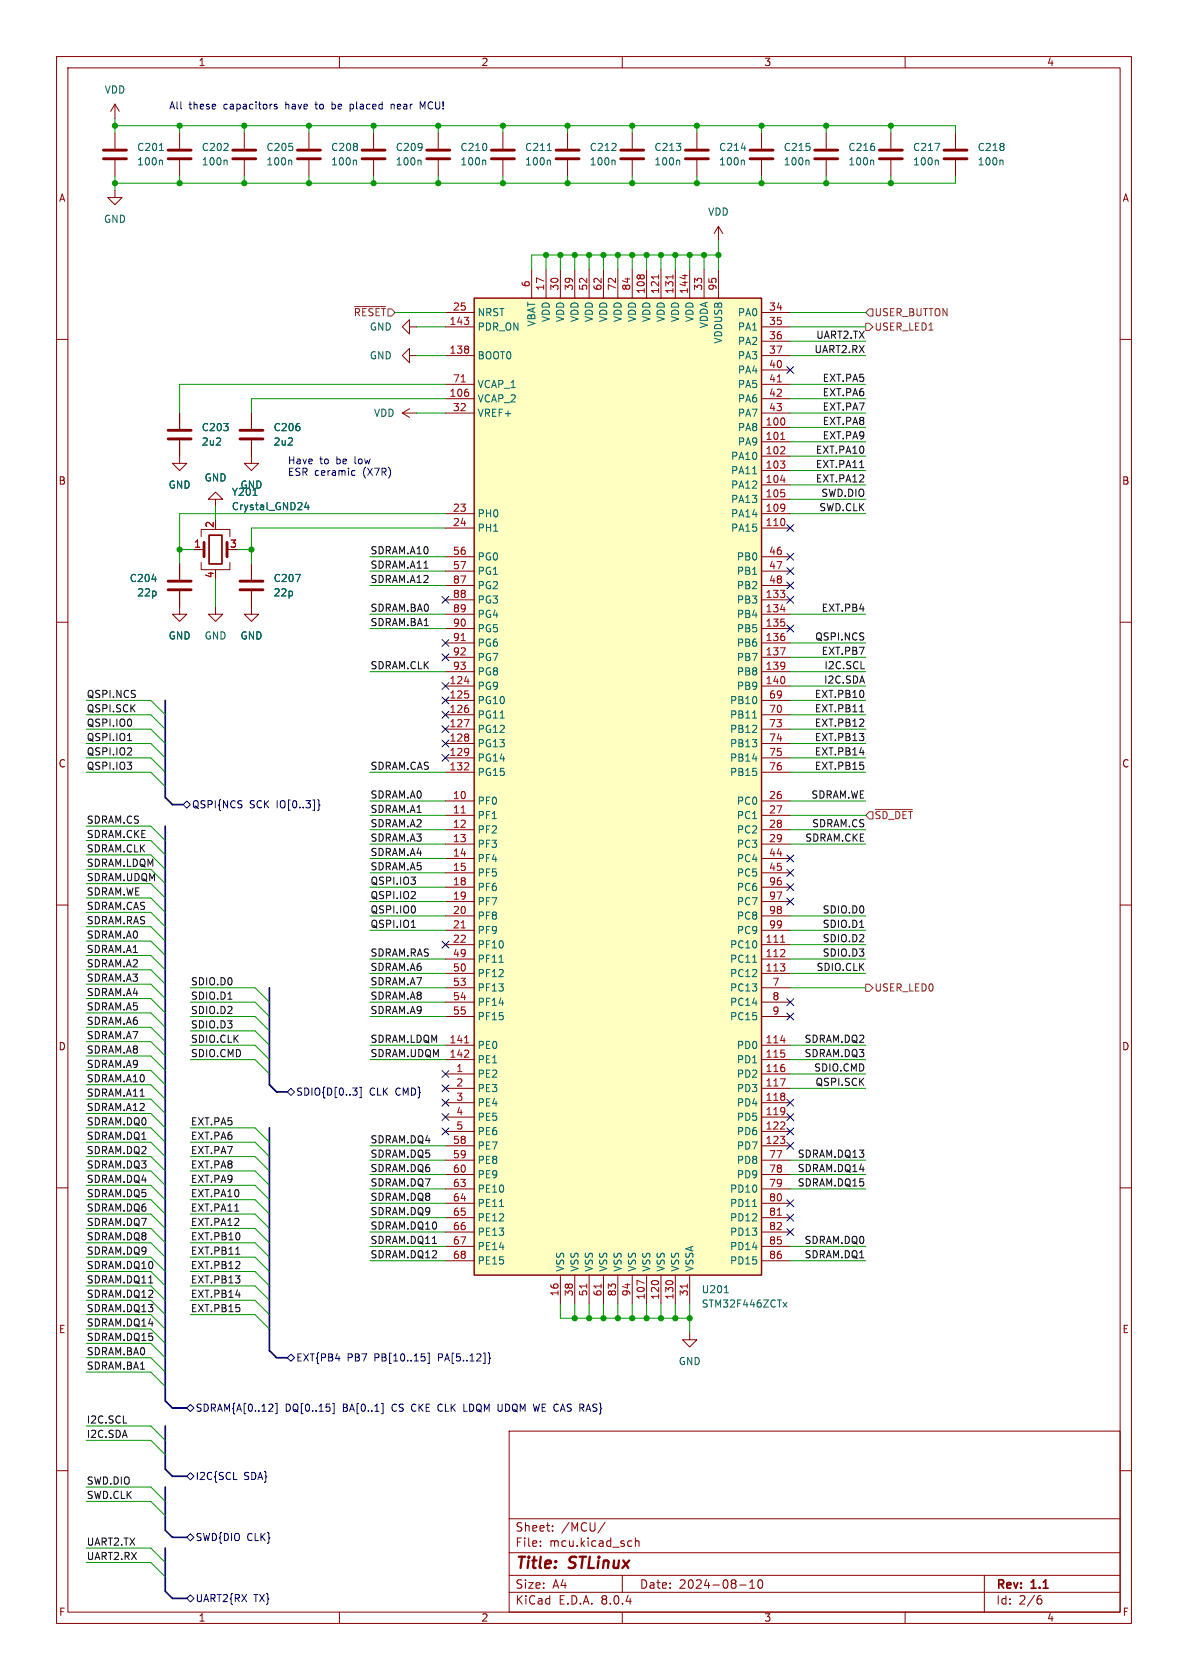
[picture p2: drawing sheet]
<svg xmlns="http://www.w3.org/2000/svg" width="210mm" height="297mm" viewBox="0 0 210 297" stroke-linecap="round" stroke-linejoin="round" font-family="sans-serif">
<g fill="none" stroke="#840000" stroke-width=".18">
<path d="M10 10h190v277h-190zM12 12h186v273h-186zM60 10v2M110 10v2M160 10v2M77.5 23.5v2.8M77.5 28.3v2.8M111.8 23.5v2.8M111.8 28.3v2.8M123.2 23.5v2.8M123.2 28.3v2.8M134.6 23.5v2.8"/>
<path d="M134.6 28.3v2.8M146 23.5v2.8M146 28.3v2.8M157.5 23.5v2.8M157.5 28.3v2.8M168.9 23.5v2.8M168.9 28.3v2.8M10 60h2M127 40l-.8 1.3M127 40v2.5M127 40l.8 1.3M198 60h2"/>
<path d="M31.7 77.9v4h1.3l-1.3 1.3-1.2-1.3h1.2M31.7 73v2.8M44.4 77.9v4h1.3l-1.3 1.3-1.2-1.3h1.2M44.4 73v2.8M71.1 73l1.3 .8M71.1 73h2.6M72.4 72.3l-1.3 .7M34.3 97.2h1.8M35.6 99.4v1.3h5v-1.3M35.6 94.9v-1.3h5v1.3M38.1 88.3h1.3l-1.3-1.3-1.3 1.3h1.3v1.2M44.4 99.7v2.8"/>
<path d="M10 110h2M38.1 100.7v.3M44.4 104.5v2.8M198 110h2M10 160h2M198 160h2M10 210h2M198 210h2M121.9 235.6v1.3h1.3l-1.3 1.2-1.3-1.2h1.3M10 260h2M90 253h108v32h-108zM198 260h2"/>
<path d="M90 278.5h108M90 274.5h108M90 268.5h108M95.5 273.2v.2M95.5 272.5v.1M97.7 270.5v.2M97.7 269.8v.1M107 269.1l-1.3 1.9M110 278.5v3M111.3 272.4l.4 .1M111.7 273.3l-.4 .1M112.3 272.5l.2-.1 .4 .1 .1 .9"/>
<path d="M112.3 271.9v1.5M132.5 279.7l.5-.4v1.5M134.2 279.4l.1-.1a.81 .81 0 0 1 .6 .6 .81 .81 0 0 1-.3 .8l-.1 .1a.81 .81 0 0 1-.6-.6 .81 .81 0 0 1 .3-.8zM174 278.5v6.5M60 285v2M90 281.5h108M110 285v2M130.8 280.2h1.1M132.5 280.8h.9M160 285v2M183.6 282.7h.3l.3 .2-.1 .5-.5 .2M184 282.1l-.4 .1"/>
</g>
<path d="M37 94.6h2.2v5.1h-2.2z" fill="none" stroke="#840000" stroke-width=".3"/>
<g fill="none" stroke="#840000" stroke-width=".51">
<path d="M75.4 28.1h4.1M75.4 26.5h4.1M109.7 28.1h4.1M109.7 26.5h4.1M121.2 28.1h4M121.2 26.5h4M132.6 28.1h4.1M132.6 26.5h4.1M144 28.1h4.1M144 26.5h4.1M155.4 28.1h4.1M155.4 26.5h4.1"/>
<path d="M166.9 28.1h4M166.9 26.5h4M29.7 77.6h4.1M29.7 76.1h4.1M42.4 77.6h4.1M42.4 76.1h4.1M36.1 95.9v2.5M40.1 95.9v2.5M42.4 104.3h4.1M42.4 102.7h4.1"/>
</g>
<g fill="none" stroke="#006464" stroke-width=".18">
<path d="M85.7 28.3l.2 .2v.7M120 28.3l.2 .2v.7M131 26.2h.8M131.4 28.3l.2 .2v.7M142.8 28.3l.2 .2v.7M154.3 28.3l.1 .2v.7M165.3 25.3h.8l-.5 1.3M165.7 28.3l.2 .2v.7M177.1 28.3l.2 .2v.7M44.7 87.6h.8M54.2 88.8l-.3 .9h.7M54.5 89.3v.8"/>
<path d="M52.2 101.5h.9l-.6 1.3"/>
</g>
<path d="M83.8 52.7h50.8v172.7h-50.8z" fill="#ffffc2"/>
<path d="M83.8 52.7h50.8v172.7h-50.8z" fill="none" stroke="#840000" stroke-width=".25"/>
<g fill="none" stroke="#840000" stroke-width=".18">
<path d="M20.3 18.4v2.6M20.3 18.4l-.7 1.3M20.3 18.4l.8 1.3M20.3 33.7v1.2h1.3l-1.3 1.3-1.3-1.3h1.3M20.3 23.5v2.8M20.3 28.3v2.8M31.7 23.5v2.8M31.7 28.3v2.8M43.2 23.5v2.8M43.2 28.3v2.8M54.6 23.5v2.8M54.6 28.3v2.8"/>
<path d="M66 23.5v2.8M66 28.3v2.8M88.9 23.5v2.8M88.9 28.3v2.8M100.3 23.5v2.8M100.3 28.3v2.8M72.4 57.8v1.3l-1.3-1.3 1.3-1.3v1.3h1.3M78.7 57.8h5.1M78.7 55.2h5.1M94 47.6v5.1M96.5 47.6v5.1M99.1 47.6v5.1"/>
<path d="M101.6 47.6v5.1M104.1 47.6v5.1M106.7 47.6v5.1M109.2 47.6v5.1M111.8 47.6v5.1M114.3 47.6v5.1M116.8 47.6v5.1M119.4 47.6v5.1M121.9 47.6v5.1M124.5 47.6v5.1M127 47.6v5.1M134.6 57.8h5.1"/>
<path d="M134.6 55.2h5.1M31.7 73v2.8M31.7 77.9v2.7M44.4 73v2.8M44.4 77.9v2.7M72.4 62.9v1.2l-1.3-1.2 1.3-1.3v1.3h1.3M78.7 70.5h5.1M78.7 62.9h5.1M78.7 73h5.1M78.7 67.9h5.1M134.6 75.6h5.1M134.6 78.1h5.1"/>
<path d="M134.6 70.5h5.1M134.6 62.9h5.1M134.6 73h5.1M134.6 60.3h5.1M134.6 65.4h5.1M134.6 67.9h5.1M31.7 99.7v2.8M34.3 97.2h1.3M44.4 99.7v2.8M78.7 90.8h5.1M78.7 93.3h5.1M78.7 98.4h5.1"/>
<path d="M134.6 80.6h5.1M134.6 83.2h5.1M134.6 85.7h5.1M134.6 88.3h5.1M134.6 90.8h5.1M134.6 93.3h5.1M134.6 98.4h5.1M31.7 104.5v4.1h1.3l-1.3 1.3-1.2-1.3h1.2M38.1 107.3v1.3h1.3l-1.3 1.3-1.3-1.3h1.3M44.4 104.5v4.1h1.3l-1.3 1.3-1.2-1.3h1.2M78.7 106h5.1M78.7 108.6h5.1"/>
<path d="M78.7 111.1h5.1M78.7 113.7h5.1M78.7 116.2h5.1M78.7 118.7h5.1M78.7 101h5.1M78.7 103.5h5.1M134.6 106h5.1M134.6 108.6h5.1M134.6 111.1h5.1M134.6 113.7h5.1M134.6 116.2h5.1M134.6 118.7h5.1"/>
<path d="M134.6 101h5.1M134.6 103.5h5.1M78.7 121.3h5.1M78.7 123.8h5.1M78.7 126.4h5.1M78.7 128.9h5.1M78.7 131.4h5.1M78.7 134h5.1M78.7 136.5h5.1M134.6 121.3h5.1M134.6 123.8h5.1M134.6 126.4h5.1"/>
<path d="M134.6 128.9h5.1M134.6 131.4h5.1M134.6 134h5.1M134.6 136.5h5.1M78.7 141.6h5.1M78.7 144.1h5.1M78.7 146.7h5.1M78.7 149.2h5.1M78.7 151.8h5.1M78.7 154.3h5.1M78.7 156.8h5.1M78.7 159.4h5.1"/>
<path d="M134.6 141.6h5.1M134.6 144.1h5.1M134.6 146.7h5.1M134.6 149.2h5.1M134.6 151.8h5.1M134.6 154.3h5.1M134.6 156.8h5.1M134.6 159.4h5.1M78.7 167h5.1M78.7 169.5h5.1M78.7 172.1h5.1M78.7 161.9h5.1"/>
<path d="M78.7 164.5h5.1M78.7 174.6h5.1M78.7 177.2h5.1M78.7 179.7h5.1M134.6 167h5.1M134.6 169.5h5.1M134.6 172.1h5.1M134.6 161.9h5.1M134.6 164.5h5.1M134.6 174.6h5.1M134.6 177.2h5.1M134.6 179.7h5.1"/>
<path d="M78.7 189.9h5.1M78.7 184.8h5.1M78.7 187.3h5.1M78.7 192.4h5.1M78.7 194.9h5.1M78.7 197.5h5.1M134.6 189.9h5.1M134.6 184.8h5.1M134.6 187.3h5.1M134.6 192.4h5.1M134.6 194.9h5.1M134.6 197.5h5.1"/>
<path d="M78.7 200h5.1M78.7 202.6h5.1M78.7 205.1h5.1M78.7 207.6h5.1M78.7 210.2h5.1M78.7 212.7h5.1M78.7 215.3h5.1M78.7 217.8h5.1M134.6 200h5.1M134.6 202.6h5.1M134.6 205.1h5.1M134.6 207.6h5.1"/>
<path d="M134.6 210.2h5.1M134.6 212.7h5.1M134.6 215.3h5.1M134.6 217.8h5.1M78.7 220.3h5.1M78.7 222.9h5.1M99.1 225.4v5.1M101.6 225.4v5.1M104.1 225.4v5.1M106.7 225.4v5.1M109.2 225.4v5.1M111.8 225.4v5.1"/>
<path d="M114.3 225.4v5.1M116.8 225.4v5.1M119.4 225.4v5.1M121.9 225.4v5.1M134.6 220.3h5.1M134.6 222.9h5.1"/>
</g>
<g fill="none" stroke="#a90000" stroke-width=".18">
<path d="M116.4 48.6v.7M119 48.6v.7M121.1 48.5v.8M81.5 67.5h.7M137.4 67.5h.7M138 77.7h.7M138.7 79.1v.4M137.9 80.2h.8M138 84.9h.8M81.5 113.2h.7M137.9 114.5h.9l-.6 1.3M138 107.7h.8"/>
<path d="M82.1 127.2h.8l-.5 1.3M82.1 136.1h.8M82.1 120.4h.8M82.8 135v.4M81.5 143.7h.7M81.5 164h.7M137.9 169.1h.8M138 166.6h.7M138.7 168v.4M82.1 186.9h.8M82.1 184.4h.8M82.8 185.8v.4"/>
<path d="M137.9 190.7h.9l-.6 1.3M137.9 199.6h.8M138 183.9h.8M138.7 198.5v.4M137.4 214.8h.7M103.7 227v.7M106.3 227v.7M113.9 226.9l-1.3-.6v.9M121.5 227v.7"/>
</g>
<g fill="none" stroke="#006464" stroke-width=".18">
<path d="M28.2 26.6h.7M28.5 28.3l.2 .2v.7M40 28.3l.1 .2v.7M51.4 28.3l.2 .2v.7M62.8 28.3l.2 .2v.7M74.3 28.3l.1 .2v.7M96.8 26.6h.7M97.1 28.3l.2 .2v.7M108.5 28.3l.2 .2v.7M44.7 87.6h.8M54.2 88.8l-.3 .9h.7M54.5 89.3v.8"/>
<path d="M133 83.8h.8M26.9 102.4h.7M52.2 101.5h.9l-.6 1.3M88.4 126.9h.7M133 126.9h.8M88.2 170.1h.8M133 170.1h.8M88.3 213.3h.7M133 213.3h.8M128 228.5h.8M138.4 230.2l.7 .9M139.1 230.2l-.7 .9"/>
</g>
<g fill="none" stroke="#840000" stroke-width=".51">
<path d="M18.3 28.1h4.1M18.3 26.5h4.1M29.7 28.1h4.1M29.7 26.5h4.1M41.1 28.1h4.1M41.1 26.5h4.1M52.6 28.1h4M52.6 26.5h4M64 28.1h4.1M64 26.5h4.1M86.9 28.1h4M86.9 26.5h4"/>
<path d="M98.3 28.1h4.1M98.3 26.5h4.1M29.7 104.3h4.1M29.7 102.7h4.1"/>
</g>
<path d="M62.7 54.2h5.5M153 57.2h.7l.6 .6-.6 .6h-.7zM153.7 54.6h.6v1.3h-.6l-.7-.7zM153.7 143.5h.6v1.3h-.6l-.7-.7zM154.7 143.1h6.6M153 174h.7l.6 .6-.6 .7h-.7z" fill="none" stroke="#725600" stroke-width=".18"/>
<g fill="none" stroke="#000084" stroke-width=".18">
<path d="M139.1 64.8l1.2 1.2M140.3 64.8l-1.2 1.2M139.1 97.8l1.2 1.2M139.1 92.7l1.2 1.3M140.3 97.8l-1.2 1.2M140.3 92.7l-1.2 1.3M78.1 105.4l1.2 1.3M78.1 113.1l1.2 1.2M78.1 115.6l1.2 1.2M79.3 105.4l-1.2 1.3M79.3 113.1l-1.2 1.2M79.3 115.6l-1.2 1.2"/>
<path d="M139.1 100.4l1.2 1.2M139.1 105.4l1.2 1.3M139.1 102.9l1.2 1.2M139.1 110.5l1.2 1.2M140.3 100.4l-1.2 1.2M140.3 105.4l-1.2 1.3M140.3 102.9l-1.2 1.2M140.3 110.5l-1.2 1.2M78.1 128.3l1.2 1.2M78.1 125.8l1.2 1.2M78.1 133.4l1.2 1.2M78.1 130.8l1.2 1.3"/>
<path d="M78.1 123.2l1.2 1.2M78.1 120.7l1.2 1.2M79.3 128.3l-1.2 1.2M79.3 125.8l-1.2 1.2M79.3 133.4l-1.2 1.2M79.3 130.8l-1.2 1.3M79.3 123.2l-1.2 1.2M79.3 120.7l-1.2 1.2M32.4 142.2l.6-.6 .7 .6-.7 .7zM56.1 141.4l.3 .1v.7l.2 .1-.2 .2v.6l-.3 .2M139.1 151.2l1.2 1.2M139.1 153.7l1.2 1.2"/>
<path d="M139.1 158.8l1.2 1.2M139.1 156.2l1.2 1.3M140.3 151.2l-1.2 1.2M140.3 153.7l-1.2 1.2M140.3 158.8l-1.2 1.2M140.3 156.2l-1.2 1.3M78.1 166.4l1.2 1.2M79.3 166.4l-1.2 1.2M139.1 179.1l1.2 1.2M139.1 176.6l1.2 1.2M140.3 179.1l-1.2 1.2M140.3 176.6l-1.2 1.2"/>
<path d="M50.8 193l.6-.6 .7 .6-.7 .7zM62.3 192.3h.8l-.4 .5M62.9 192.8l.2 .3v.3l-.2 .2M63.5 192.2h.4v1.8h-.4M78.1 199.4l1.2 1.2M78.1 189.3l1.2 1.2M78.1 194.3l1.2 1.3M78.1 191.8l1.2 1.2M78.1 196.9l1.2 1.2M79.3 199.4l-1.2 1.2M79.3 189.3l-1.2 1.2M79.3 194.3l-1.2 1.3"/>
<path d="M79.3 191.8l-1.2 1.2M79.3 196.9l-1.2 1.2M139.1 199.4l1.2 1.2M139.1 194.3l1.2 1.3M139.1 196.9l1.2 1.2M140.3 199.4l-1.2 1.2M140.3 194.3l-1.2 1.3M140.3 196.9l-1.2 1.2M139.1 212.1l1.2 1.2M139.1 217.2l1.2 1.2M139.1 214.7l1.2 1.2M139.1 202l1.2 1.2"/>
<path d="M140.3 212.1l-1.2 1.2M140.3 217.2l-1.2 1.2M140.3 214.7l-1.2 1.2M140.3 202l-1.2 1.2M74.5 239.3h.6M75 239.9l.2 .2-.2 .4M75.6 239.2h.3v1.8h-.3M86.3 239.2l.2 .1v.6l.2 .2-.2 .2v.6l-.2 .2M33.7 248.3l.6 .6-.6 .7-.7-.7zM48 248.2l.2 .3v.3l-.7 .7h.7M48.7 248.1h.3v1.8h-.3M50.8 240l.6-.6 .7 .6-.7 .7z"/>
<path d="M58.8 248.1h.3v1.8h-.3M67.4 248.1h.3v1.8h-.3M82 249.5h.6M33 271.8l.7-.7 .6 .7-.6 .6zM33 261l.7-.7 .6 .7-.6 .6zM41.3 261.6h.6M33.7 281.9l.6 .7-.6 .6-.7-.6z"/>
</g>
<path d="M152 82.7h.7M22.5 130.9h.8M152 125.9h.7M40.3 176.7h.7M72.7 164h.7M152 164h.7M41.5 214.1h.7M76.5 219.8h.7M26.3 226.8h.7M41.7 221.7h.7" fill="none" stroke="#0f0f0f" stroke-width=".18"/>
<path d="M48.9 18.5l-.3-.1-.1 .2v.2l.4 .1v.3h-.4M58.7 18v1.3M58.7 19.2l.1 .1M58.8 18.4l-.1 .1M61.9 19.2l.4 .1M61.9 18.4v1.3M62.3 18.4l-.4 .1M69.1 18.5l.4-.1 .2 .2M69.1 18.4v.9M74.3 18l.4 .9 .4-.9M62.3 84h.5M62.3 83.3h.5" fill="none" stroke="#0000c2" stroke-width=".18"/>
<path d="M29.2 123.8v17.2l1.3 1.2h1.9M29.2 146.1v101.5l1.3 1.3h2.5M47.6 174.6v17.2l1.3 1.2h1.9M47.6 199.4v39.4l1.3 1.2h1.9M29.2 252.1v7.6l1.3 1.3h2.5M29.2 262.9v7.6l1.3 1.3h2.5M29.2 273.7v7.6l1.3 1.3h2.5" fill="none" stroke="#000084" stroke-width=".3"/>
<g fill="none" stroke="#009600" stroke-width=".18">
<path d="M20.3 22.2h148.6v1.3M20.3 21v2.5M20.3 31.1v2.6M31.7 22.2v1.3M31.7 31.1v1.3M43.2 22.2v1.3M43.2 31.1v1.3M54.6 22.2v1.3M54.6 31.1v1.3M66 22.2v1.3M66 31.1v1.3M77.5 22.2v1.3"/>
<path d="M77.5 31.1v1.3M88.9 22.2v1.3M88.9 31.1v1.3M100.3 22.2v1.3M100.3 31.1v1.3M111.8 22.2v1.3M111.8 31.1v1.3M123.2 22.2v1.3M123.2 31.1v1.3M134.6 22.2v1.3M134.6 31.1v1.3M146 22.2v1.3"/>
<path d="M146 31.1v1.3M157.5 22.2v1.3M157.5 31.1v1.3M168.9 31.1v1.3h-148.6M69.8 55.2h8.9M73.7 57.8h5M96.5 45.1v2.5M99.1 45.1v2.5M101.6 45.1v2.5M104.1 45.1v2.5M106.7 45.1v2.5M109.2 45.1v2.5"/>
<path d="M111.8 45.1v2.5M114.3 45.1v2.5M116.8 45.1v2.5M119.4 45.1v2.5M121.9 45.1v2.5M124.5 45.1v2.5M127 45.1h-33v2.5M127 42.5v5.1M139.7 55.2h13.3M139.7 57.8h13.3M73.7 73h5M73.7 62.9h5"/>
<path d="M78.7 67.9h-47v5.1M78.7 70.5h-34.3v2.5M139.7 70.5h13.3M139.7 73h13.3M139.7 62.9h13.3M139.7 67.9h13.3M139.7 75.6h13.3M139.7 78.1h13.3M139.7 60.3h13.3M31.7 97.2h2.6M38.1 89.5v2.6M41.9 97.2h2.5"/>
<path d="M65.4 98.4h13.3M78.7 90.8h-47v8.9M78.7 93.3h-34.3v6.4M139.7 90.8h13.3M139.7 80.6h13.3M139.7 83.2h13.3M139.7 88.3h13.3M139.7 85.7h13.3M38.1 102.2v5.1M65.4 118.7h13.3M65.4 108.6h13.3M65.4 103.5h13.3"/>
<path d="M65.4 101h13.3M65.4 111.1h13.3M139.7 116.2h13.3M139.7 118.7h13.3M139.7 108.6h13.3M139.7 113.7h13.3M15.2 136.5h11.5l2.5 2.6M15.2 134h11.5l2.5 2.5M15.2 123.8h11.5l2.5 2.6M15.2 131.4h11.5l2.5 2.6M15.2 128.9h11.5l2.5 2.5M15.2 126.4h11.5l2.5 2.5"/>
<path d="M65.4 136.5h13.3M139.7 136.5h13.3M139.7 134h13.3M139.7 121.3h13.3M139.7 123.8h13.3M139.7 131.4h13.3M139.7 128.9h13.3M139.7 126.4h13.3M15.2 146.1h11.5l2.5 2.5M15.2 158.8h11.5l2.5 2.5M15.2 151.1h11.5l2.5 2.6M15.2 156.2h11.5l2.5 2.6"/>
<path d="M15.2 148.6h11.5l2.5 2.5M15.2 153.7h11.5l2.5 2.5M65.4 149.2h13.3M65.4 144.1h13.3M65.4 141.6h13.3M65.4 159.4h13.3M65.4 154.3h13.3M65.4 156.8h13.3M65.4 151.8h13.3M65.4 146.7h13.3M139.7 149.2h13.3M139.7 144.1h13.3"/>
<path d="M139.7 141.6h13.3M139.7 146.7h13.3M15.2 166.4h11.5l2.5 2.5M15.2 163.8h11.5l2.5 2.6M15.2 161.3h11.5l2.5 2.5M15.2 171.5h11.5l2.5 2.5M15.2 168.9h11.5l2.5 2.6M15.2 174h11.5l2.5 2.5M15.2 176.5h11.5l2.5 2.6M15.2 179.1h11.5l2.5 2.5M33.7 174.6h11.4l2.5 2.6M33.7 179.7h11.4l2.5 2.5"/>
<path d="M33.7 177.2h11.4l2.5 2.5M65.4 174.6h13.3M65.4 172.1h13.3M65.4 161.9h13.3M65.4 179.7h13.3M65.4 164.5h13.3M65.4 169.5h13.3M65.4 177.2h13.3M139.7 174.6h13.3M139.7 172.1h13.3M139.7 167h13.3M139.7 161.9h13.3"/>
<path d="M139.7 164.5h13.3M139.7 169.5h13.3M15.2 199.4h11.5l2.5 2.5M15.2 196.9h11.5l2.5 2.5M15.2 194.3h11.5l2.5 2.6M15.2 189.2h11.5l2.5 2.6M15.2 191.8h11.5l2.5 2.5M15.2 184.2h11.5l2.5 2.5M15.2 186.7h11.5l2.5 2.5M15.2 181.6h11.5l2.5 2.6M33.7 199.4h11.4l2.5 2.5M33.7 184.8h11.4l2.5 2.5"/>
<path d="M33.7 187.3h11.4l2.5 2.6M33.7 182.2h11.4l2.5 2.6M65.4 184.8h13.3M65.4 187.3h13.3M139.7 192.4h13.3M139.7 184.8h13.3M139.7 187.3h13.3M139.7 189.9h13.3M15.2 201.9h11.5l2.5 2.6M15.2 204.5h11.5l2.5 2.5M15.2 209.6h11.5l2.5 2.5M15.2 207h11.5l2.5 2.6"/>
<path d="M15.2 212.1h11.5l2.5 2.5M15.2 219.7h11.5l2.5 2.5M15.2 217.2h11.5l2.5 2.5M15.2 214.6h11.5l2.5 2.6M33.7 201.9h11.4l2.5 2.6M33.7 204.5h11.4l2.5 2.5M33.7 209.6h11.4l2.5 2.5M33.7 207h11.4l2.5 2.6M33.7 212.1h11.4l2.5 2.5M33.7 219.7h11.4l2.5 2.5M33.7 217.2h11.4l2.5 2.5M33.7 214.6h11.4l2.5 2.6"/>
<path d="M65.4 205.1h13.3M65.4 207.6h13.3M65.4 210.2h13.3M65.4 212.7h13.3M65.4 217.8h13.3M65.4 202.6h13.3M65.4 215.3h13.3M139.7 205.1h13.3M139.7 207.6h13.3M139.7 210.2h13.3M15.2 232.4h11.5l2.5 2.5M15.2 229.9h11.5l2.5 2.5"/>
<path d="M15.2 227.3h11.5l2.5 2.6M15.2 224.8h11.5l2.5 2.5M15.2 222.2h11.5l2.5 2.6M15.2 237.5h11.5l2.5 2.5M15.2 234.9h11.5l2.5 2.6M33.7 232.4h11.4l2.5 2.5M33.7 229.9h11.4l2.5 2.5M33.7 227.3h11.4l2.5 2.6M33.7 224.8h11.4l2.5 2.5M33.7 222.2h11.4l2.5 2.6M65.4 222.9h13.3M65.4 220.3h13.3"/>
<path d="M99.1 230.5v2.5h22.8M101.6 230.5v2.5M104.1 230.5v2.5M106.7 230.5v2.5M109.2 230.5v2.5M111.8 230.5v2.5M114.3 230.5v2.5M116.8 230.5v2.5M119.4 230.5v2.5M121.9 230.5v5.1M139.7 222.9h13.3M139.7 220.3h13.3"/>
<path d="M15.2 240h11.5l2.5 2.6M15.2 252.1h11.5l2.5 2.5M15.2 254.6h11.5l2.5 2.6M15.2 242.6h11.5l2.5 2.5M15.2 273.7h11.5l2.5 2.5M15.2 276.2h11.5l2.5 2.6M15.2 265.4h11.5l2.5 2.6M15.2 262.9h11.5l2.5 2.5"/>
</g>
<g fill="#009600" stroke="#009600" stroke-width=".18">
<circle cx="100.3" cy="32.4" r=".46"/>
<circle cx="111.8" cy="32.4" r=".46"/>
<circle cx="104.1" cy="45.1" r=".46"/>
<circle cx="106.7" cy="45.1" r=".46"/>
<circle cx="111.8" cy="22.2" r=".46"/>
<circle cx="100.3" cy="22.2" r=".46"/>
<circle cx="99.1" cy="45.1" r=".46"/>
<circle cx="96.5" cy="45.1" r=".46"/>
<circle cx="101.6" cy="45.1" r=".46"/>
<circle cx="121.9" cy="45.1" r=".46"/>
<circle cx="109.2" cy="45.1" r=".46"/>
<circle cx="114.3" cy="45.1" r=".46"/>
<circle cx="116.8" cy="45.1" r=".46"/>
<circle cx="134.6" cy="22.2" r=".46"/>
<circle cx="146" cy="22.2" r=".46"/>
<circle cx="134.6" cy="32.4" r=".46"/>
<circle cx="157.5" cy="22.2" r=".46"/>
<circle cx="157.5" cy="32.4" r=".46"/>
<circle cx="31.7" cy="32.4" r=".46"/>
<circle cx="43.2" cy="32.4" r=".46"/>
<circle cx="31.7" cy="97.2" r=".46"/>
<circle cx="44.4" cy="97.2" r=".46"/>
<circle cx="66" cy="32.4" r=".46"/>
<circle cx="66" cy="22.2" r=".46"/>
<circle cx="77.5" cy="22.2" r=".46"/>
<circle cx="88.9" cy="32.4" r=".46"/>
<circle cx="88.9" cy="22.2" r=".46"/>
<circle cx="31.7" cy="22.2" r=".46"/>
<circle cx="20.3" cy="32.4" r=".46"/>
<circle cx="77.5" cy="32.4" r=".46"/>
<circle cx="54.6" cy="22.2" r=".46"/>
<circle cx="54.6" cy="32.4" r=".46"/>
<circle cx="20.3" cy="22.2" r=".46"/>
<circle cx="43.2" cy="22.2" r=".46"/>
<circle cx="127" cy="45.1" r=".46"/>
<circle cx="111.8" cy="45.1" r=".46"/>
<circle cx="119.4" cy="45.1" r=".46"/>
<circle cx="123.2" cy="32.4" r=".46"/>
<circle cx="123.2" cy="22.2" r=".46"/>
<circle cx="124.5" cy="45.1" r=".46"/>
<circle cx="146" cy="32.4" r=".46"/>
<circle cx="106.7" cy="233" r=".46"/>
<circle cx="104.1" cy="233" r=".46"/>
<circle cx="116.8" cy="233" r=".46"/>
<circle cx="114.3" cy="233" r=".46"/>
<circle cx="111.8" cy="233" r=".46"/>
<circle cx="109.2" cy="233" r=".46"/>
<circle cx="101.6" cy="233" r=".46"/>
<circle cx="119.4" cy="233" r=".46"/>
<circle cx="121.9" cy="233" r=".46"/>
</g>
<g font-size="2.8" fill="#840000">
<text x="91" y="277.9">Title:</text>
<text x="100.7" y="277.9">STLinux</text>
</g>
<g font-size="2.1" fill="#840000">
<text x="91" y="273.7">File:</text>
<text x="91" y="271">Sheet:</text>
<text x="97.1" y="273.7">mcu.kicad_sch</text>
<text x="99.2" y="271">/MCU/</text>
<text x="91" y="281.1">Size:</text>
<text x="97.7" y="281.1">A4</text>
<text x="113" y="281.1">Date:</text>
<text x="120" y="281.1">2024-08-10</text>
<text x="176" y="281.3">Rev:</text>
<text x="182.4" y="281.3">1.1</text>
<text x="91" y="283.9">KiCad</text>
<text x="98.7" y="283.9">E.D.A.</text>
<text x="106.3" y="283.9">8.0.4</text>
<text x="176" y="283.9">Id:</text>
<text x="180.1" y="283.9">2/6</text>
</g>
<g font-size="1.8" fill="#840000">
<text x="35" y="11.9">1</text>
<text x="85" y="11.9">2</text>
<text x="135" y="11.9">3</text>
<text x="185" y="11.9">4</text>
<text x="10.3" y="35.9">A</text>
<text x="198.4" y="35.9">A</text>
<text x="10.3" y="85.9">B</text>
<text x="198.3" y="85.9">B</text>
<text x="10.3" y="135.9">C</text>
<text x="198.3" y="135.9">C</text>
<text x="10.3" y="185.9">D</text>
<text x="198.3" y="185.9">D</text>
<text x="10.3" y="235.9">E</text>
<text x="198.3" y="235.9">E</text>
<text x="10.3" y="285.9">F</text>
<text x="35" y="286.9">1</text>
<text x="85" y="286.9">2</text>
<text x="135" y="286.9">3</text>
<text x="185" y="286.9">4</text>
<text x="198.4" y="285.9">F</text>
</g>
<g font-size="1.8" fill="#006464">
<text x="18.4" y="16.7">VDD</text>
<text x="24.1" y="26.9">C201</text>
<text x="24.1" y="29.4">100n</text>
<text x="35.6" y="26.9">C202</text>
<text x="35.6" y="29.4">100n</text>
<text x="47" y="26.9">C205</text>
<text x="47" y="29.4">100n</text>
<text x="58.4" y="26.9">C208</text>
<text x="58.4" y="29.4">100n</text>
<text x="69.9" y="26.9">C209</text>
<text x="69.9" y="29.4">100n</text>
<text x="81.3" y="26.9">C210</text>
<text x="81.3" y="29.4">100n</text>
<text x="92.7" y="26.9">C211</text>
<text x="92.7" y="29.4">100n</text>
<text x="104.1" y="26.9">C212</text>
<text x="104.1" y="29.4">100n</text>
<text x="115.6" y="26.9">C213</text>
<text x="115.6" y="29.4">100n</text>
<text x="127" y="26.9">C214</text>
<text x="127" y="29.4">100n</text>
<text x="138.4" y="26.9">C215</text>
<text x="138.4" y="29.4">100n</text>
<text x="149.9" y="26.9">C216</text>
<text x="149.9" y="29.4">100n</text>
<text x="161.3" y="26.9">C217</text>
<text x="161.3" y="29.4">100n</text>
<text x="172.7" y="26.9">C218</text>
<text x="172.7" y="29.4">100n</text>
<text x="18.3" y="39.6">GND</text>
<text x="125.1" y="38.3">VDD</text>
<text x="65.3" y="58.6">GND</text>
<text x="84.3" y="58.6">PDR_ON</text>
<text x="84.3" y="56.1">NRST</text>
<text x="94.8" y="57.8" transform="rotate(-90 94.8 57.8)">VBAT</text>
<text x="97.4" y="57" transform="rotate(-90 97.4 57)">VDD</text>
<text x="99.9" y="57" transform="rotate(-90 99.9 57)">VDD</text>
<text x="102.5" y="57" transform="rotate(-90 102.5 57)">VDD</text>
<text x="105" y="57" transform="rotate(-90 105 57)">VDD</text>
<text x="107.5" y="57" transform="rotate(-90 107.5 57)">VDD</text>
<text x="110.1" y="57" transform="rotate(-90 110.1 57)">VDD</text>
<text x="112.6" y="57" transform="rotate(-90 112.6 57)">VDD</text>
<text x="115.2" y="57" transform="rotate(-90 115.2 57)">VDD</text>
<text x="117.7" y="57" transform="rotate(-90 117.7 57)">VDD</text>
<text x="120.2" y="57" transform="rotate(-90 120.2 57)">VDD</text>
<text x="122.8" y="57" transform="rotate(-90 122.8 57)">VDD</text>
<text x="125.3" y="58.1" transform="rotate(-90 125.3 58.1)">VDDA</text>
<text x="130.3" y="56.1">PA0</text>
<text x="130.3" y="58.6">PA1</text>
<text x="65.3" y="63.7">GND</text>
<text x="84.3" y="63.7">BOOT0</text>
<text x="127.9" y="60.9" transform="rotate(-90 127.9 60.9)">VDDUSB</text>
<text x="130.3" y="61.2">PA2</text>
<text x="130.3" y="63.7">PA3</text>
<text x="84.3" y="71.3">VCAP_2</text>
<text x="84.3" y="68.8">VCAP_1</text>
<text x="130.3" y="66.3">PA4</text>
<text x="130.3" y="68.8">PA5</text>
<text x="130.3" y="71.3">PA6</text>
<text x="35.6" y="76.4">C203</text>
<text x="48.3" y="76.4">C206</text>
<text x="66" y="73.9">VDD</text>
<text x="84.3" y="73.9">VREF+</text>
<text x="130.3" y="76.4">PA8</text>
<text x="130.3" y="73.9">PA7</text>
<text x="35.6" y="79">2u2</text>
<text x="48.3" y="79">2u2</text>
<text x="129.1" y="81.5">PA10</text>
<text x="130.3" y="79">PA9</text>
<text x="29.7" y="86.6">GND</text>
<text x="36.1" y="85.3">GND</text>
<text x="40.9" y="87.9">Y201</text>
<text x="42.4" y="86.6">GND</text>
<text x="129.1" y="84">PA11</text>
<text x="129.1" y="86.6">PA12</text>
<text x="129.1" y="89.1">PA13</text>
<text x="40.9" y="90.4">Crystal_GND24</text>
<text x="84.3" y="91.7">PH0</text>
<text x="84.3" y="94.2">PH1</text>
<text x="129.1" y="91.7">PA14</text>
<text x="129.1" y="94.2">PA15</text>
<text x="84.3" y="99.3">PG0</text>
<text x="84.3" y="101.8">PG1</text>
<text x="130.2" y="99.3">PB0</text>
<text x="130.2" y="101.8">PB1</text>
<text x="22.8" y="103.1">C204</text>
<text x="24.2" y="105.6">22p</text>
<text x="48.3" y="103.1">C207</text>
<text x="48.3" y="105.6">22p</text>
<text x="84.3" y="104.4">PG2</text>
<text x="84.3" y="106.9">PG3</text>
<text x="130.2" y="106.9">PB3</text>
<text x="130.2" y="104.4">PB2</text>
<text x="29.7" y="113.3">GND</text>
<text x="36.1" y="113.3">GND</text>
<text x="42.4" y="113.3">GND</text>
<text x="84.3" y="109.4">PG4</text>
<text x="84.3" y="112">PG5</text>
<text x="130.2" y="109.4">PB4</text>
<text x="130.2" y="112">PB5</text>
<text x="84.3" y="114.5">PG6</text>
<text x="84.3" y="117.1">PG7</text>
<text x="84.3" y="119.6">PG8</text>
<text x="130.2" y="114.5">PB6</text>
<text x="130.2" y="117.1">PB7</text>
<text x="130.2" y="119.6">PB8</text>
<text x="84.3" y="122.1">PG9</text>
<text x="84.3" y="124.7">PG10</text>
<text x="128.9" y="124.7">PB10</text>
<text x="130.2" y="122.1">PB9</text>
<text x="84.3" y="127.2">PG11</text>
<text x="84.3" y="129.8">PG12</text>
<text x="128.9" y="127.2">PB11</text>
<text x="128.9" y="129.8">PB12</text>
<text x="84.3" y="132.3">PG13</text>
<text x="84.3" y="134.8">PG14</text>
<text x="84.3" y="137.4">PG15</text>
<text x="128.9" y="132.3">PB13</text>
<text x="128.9" y="134.8">PB14</text>
<text x="128.9" y="137.4">PB15</text>
<text x="84.3" y="142.5">PF0</text>
<text x="130.2" y="142.5">PC0</text>
<text x="84.3" y="145">PF1</text>
<text x="84.3" y="147.5">PF2</text>
<text x="130.2" y="145">PC1</text>
<text x="130.2" y="147.5">PC2</text>
<text x="84.3" y="150.1">PF3</text>
<text x="84.3" y="152.6">PF4</text>
<text x="84.3" y="155.2">PF5</text>
<text x="130.2" y="150.1">PC3</text>
<text x="130.2" y="152.6">PC4</text>
<text x="130.2" y="155.2">PC5</text>
<text x="84.3" y="157.7">PF6</text>
<text x="84.3" y="160.2">PF7</text>
<text x="130.2" y="157.7">PC6</text>
<text x="130.2" y="160.2">PC7</text>
<text x="84.3" y="162.8">PF8</text>
<text x="84.3" y="165.3">PF9</text>
<text x="84.3" y="167.9">PF10</text>
<text x="128.9" y="167.9">PC10</text>
<text x="130.2" y="162.8">PC8</text>
<text x="130.2" y="165.3">PC9</text>
<text x="84.3" y="170.4">PF11</text>
<text x="84.3" y="172.9">PF12</text>
<text x="128.9" y="170.4">PC11</text>
<text x="128.9" y="172.9">PC12</text>
<text x="84.3" y="175.5">PF13</text>
<text x="84.3" y="178">PF14</text>
<text x="128.9" y="175.5">PC13</text>
<text x="128.9" y="178">PC14</text>
<text x="84.3" y="185.6">PE0</text>
<text x="84.3" y="180.6">PF15</text>
<text x="128.9" y="180.6">PC15</text>
<text x="130.2" y="185.6">PD0</text>
<text x="84.3" y="190.7">PE2</text>
<text x="84.3" y="188.2">PE1</text>
<text x="130.2" y="188.2">PD1</text>
<text x="130.2" y="190.7">PD2</text>
<text x="84.3" y="193.3">PE3</text>
<text x="84.3" y="195.8">PE4</text>
<text x="130.2" y="193.3">PD3</text>
<text x="130.2" y="195.8">PD4</text>
<text x="84.3" y="198.3">PE5</text>
<text x="84.3" y="200.9">PE6</text>
<text x="84.3" y="203.4">PE7</text>
<text x="130.2" y="198.3">PD5</text>
<text x="130.2" y="200.9">PD6</text>
<text x="130.2" y="203.4">PD7</text>
<text x="84.3" y="206">PE8</text>
<text x="84.3" y="208.5">PE9</text>
<text x="130.2" y="206">PD8</text>
<text x="130.2" y="208.5">PD9</text>
<text x="84.3" y="211">PE10</text>
<text x="84.3" y="213.6">PE11</text>
<text x="128.9" y="211">PD10</text>
<text x="128.9" y="213.6">PD11</text>
<text x="84.3" y="216.1">PE12</text>
<text x="84.3" y="218.7">PE13</text>
<text x="84.3" y="221.2">PE14</text>
<text x="128.9" y="216.1">PD12</text>
<text x="128.9" y="218.7">PD13</text>
<text x="128.9" y="221.2">PD14</text>
<text x="84.3" y="223.7">PE15</text>
<text x="99.9" y="224.9" transform="rotate(-90 99.9 224.9)">VSS</text>
<text x="102.5" y="224.9" transform="rotate(-90 102.5 224.9)">VSS</text>
<text x="105" y="224.9" transform="rotate(-90 105 224.9)">VSS</text>
<text x="107.5" y="224.9" transform="rotate(-90 107.5 224.9)">VSS</text>
<text x="110.1" y="224.9" transform="rotate(-90 110.1 224.9)">VSS</text>
<text x="112.6" y="224.9" transform="rotate(-90 112.6 224.9)">VSS</text>
<text x="115.2" y="224.9" transform="rotate(-90 115.2 224.9)">VSS</text>
<text x="117.7" y="224.9" transform="rotate(-90 117.7 224.9)">VSS</text>
<text x="120.2" y="224.9" transform="rotate(-90 120.2 224.9)">VSS</text>
<text x="122.8" y="224.9" transform="rotate(-90 122.8 224.9)">VSSA</text>
<text x="128.9" y="223.7">PD15</text>
<text x="123.9" y="228.8">U201</text>
<text x="123.9" y="231.4">STM32F446ZCTx</text>
<text x="119.9" y="241.5">GND</text>
</g>
<g font-size="1.8" fill="#0000c2">
<text x="29.8" y="19.4">All</text>
<text x="33.4" y="19.4">these</text>
<text x="39.6" y="19.4">capacitors</text>
<text x="50.7" y="19.4">have</text>
<text x="56.2" y="19.4">to</text>
<text x="59.3" y="19.4">be</text>
<text x="62.7" y="19.4">placed</text>
<text x="70.2" y="19.4">near</text>
<text x="75.5" y="19.4">MCU!</text>
<text x="50.8" y="82.2">Have</text>
<text x="56.5" y="82.2">to</text>
<text x="59.6" y="82.2">be</text>
<text x="63" y="82.2">low</text>
<text x="50.8" y="84.2">ESR ceramic</text>
<text x="64.3" y="84.2">(X7R)</text>
</g>
<g font-size="1.8" fill="#a90000">
<text x="93.7" y="50.9" transform="rotate(-90 93.7 50.9)">6</text>
<text x="96.3" y="51.5" transform="rotate(-90 96.3 51.5)">17</text>
<text x="98.8" y="51.5" transform="rotate(-90 98.8 51.5)">30</text>
<text x="101.3" y="51.5" transform="rotate(-90 101.3 51.5)">39</text>
<text x="103.9" y="51.5" transform="rotate(-90 103.9 51.5)">52</text>
<text x="106.4" y="51.5" transform="rotate(-90 106.4 51.5)">62</text>
<text x="109" y="51.5" transform="rotate(-90 109 51.5)">72</text>
<text x="111.5" y="51.5" transform="rotate(-90 111.5 51.5)">84</text>
<text x="114" y="52.1" transform="rotate(-90 114 52.1)">108</text>
<text x="116.6" y="52.1" transform="rotate(-90 116.6 52.1)">121</text>
<text x="119.1" y="52.1" transform="rotate(-90 119.1 52.1)">131</text>
<text x="121.7" y="52.1" transform="rotate(-90 121.7 52.1)">144</text>
<text x="124.2" y="51.5" transform="rotate(-90 124.2 51.5)">33</text>
<text x="126.7" y="51.5" transform="rotate(-90 126.7 51.5)">95</text>
<text x="79.4" y="57.5">143</text>
<text x="80" y="55">25</text>
<text x="135.8" y="55">34</text>
<text x="135.8" y="57.5">35</text>
<text x="79.4" y="62.6">138</text>
<text x="135.8" y="60.1">36</text>
<text x="135.8" y="62.6">37</text>
<text x="135.8" y="65.2">40</text>
<text x="79.4" y="70.2">106</text>
<text x="80" y="67.7">71</text>
<text x="135.8" y="67.7">41</text>
<text x="135.8" y="70.2">42</text>
<text x="80" y="72.8">32</text>
<text x="135.2" y="75.3">100</text>
<text x="135.2" y="77.9">101</text>
<text x="135.8" y="72.8">43</text>
<text x="135.2" y="80.4">102</text>
<text x="135.2" y="82.9">103</text>
<text x="135.2" y="85.5">104</text>
<text x="135.2" y="88">105</text>
<text x="37.8" y="93.4" transform="rotate(-90 37.8 93.4)">2</text>
<text x="80" y="90.6">23</text>
<text x="80" y="93.1">24</text>
<text x="135.2" y="90.6">109</text>
<text x="135.2" y="93.1">110</text>
<text x="34.2" y="96.9">1</text>
<text x="40.6" y="96.9">3</text>
<text x="80" y="98.2">56</text>
<text x="80" y="100.7">57</text>
<text x="135.8" y="98.2">46</text>
<text x="135.8" y="100.7">47</text>
<text x="37.8" y="102.3" transform="rotate(-90 37.8 102.3)">4</text>
<text x="80" y="103.3">87</text>
<text x="80" y="105.8">88</text>
<text x="135.2" y="105.8">133</text>
<text x="135.8" y="103.3">48</text>
<text x="80" y="108.3">89</text>
<text x="80" y="110.9">90</text>
<text x="80" y="113.4">91</text>
<text x="135.2" y="108.3">134</text>
<text x="135.2" y="110.9">135</text>
<text x="135.2" y="113.4">136</text>
<text x="80" y="116">92</text>
<text x="80" y="118.5">93</text>
<text x="135.2" y="116">137</text>
<text x="135.2" y="118.5">139</text>
<text x="79.4" y="121">124</text>
<text x="79.4" y="123.6">125</text>
<text x="135.2" y="121">140</text>
<text x="135.8" y="123.6">69</text>
<text x="79.4" y="126.1">126</text>
<text x="79.4" y="128.7">127</text>
<text x="79.4" y="131.2">128</text>
<text x="135.8" y="126.1">70</text>
<text x="135.8" y="128.7">73</text>
<text x="135.8" y="131.2">74</text>
<text x="79.4" y="133.7">129</text>
<text x="79.4" y="136.3">132</text>
<text x="135.8" y="133.7">75</text>
<text x="135.8" y="136.3">76</text>
<text x="80" y="141.4">10</text>
<text x="80" y="143.9">11</text>
<text x="135.8" y="141.4">26</text>
<text x="135.8" y="143.9">27</text>
<text x="80" y="146.4">12</text>
<text x="80" y="149">13</text>
<text x="135.8" y="146.4">28</text>
<text x="135.8" y="149">29</text>
<text x="80" y="151.5">14</text>
<text x="80" y="154.1">15</text>
<text x="135.8" y="151.5">44</text>
<text x="135.8" y="154.1">45</text>
<text x="80" y="156.6">18</text>
<text x="80" y="159.1">19</text>
<text x="80" y="161.7">20</text>
<text x="135.8" y="156.6">96</text>
<text x="135.8" y="159.1">97</text>
<text x="135.8" y="161.7">98</text>
<text x="80" y="164.2">21</text>
<text x="80" y="166.8">22</text>
<text x="135.2" y="166.8">111</text>
<text x="135.8" y="164.2">99</text>
<text x="80" y="169.3">49</text>
<text x="80" y="171.8">50</text>
<text x="135.2" y="169.3">112</text>
<text x="135.2" y="171.8">113</text>
<text x="80" y="174.4">53</text>
<text x="80" y="176.9">54</text>
<text x="80" y="179.5">55</text>
<text x="136.5" y="174.4">7</text>
<text x="136.5" y="176.9">8</text>
<text x="136.5" y="179.5">9</text>
<text x="79.4" y="184.5">141</text>
<text x="135.2" y="184.5">114</text>
<text x="79.4" y="187.1">142</text>
<text x="80.6" y="189.6">1</text>
<text x="135.2" y="187.1">115</text>
<text x="135.2" y="189.6">116</text>
<text x="80.6" y="192.2">2</text>
<text x="80.6" y="194.7">3</text>
<text x="80.6" y="197.2">4</text>
<text x="135.2" y="192.2">117</text>
<text x="135.2" y="194.7">118</text>
<text x="135.2" y="197.2">119</text>
<text x="80" y="202.3">58</text>
<text x="80.6" y="199.8">5</text>
<text x="135.2" y="199.8">122</text>
<text x="135.2" y="202.3">123</text>
<text x="80" y="204.9">59</text>
<text x="80" y="207.4">60</text>
<text x="80" y="209.9">63</text>
<text x="135.8" y="204.9">77</text>
<text x="135.8" y="207.4">78</text>
<text x="135.8" y="209.9">79</text>
<text x="80" y="212.5">64</text>
<text x="80" y="215">65</text>
<text x="135.8" y="212.5">80</text>
<text x="135.8" y="215">81</text>
<text x="80" y="217.6">66</text>
<text x="80" y="220.1">67</text>
<text x="135.8" y="217.6">82</text>
<text x="135.8" y="220.1">85</text>
<text x="80" y="222.6">68</text>
<text x="135.8" y="222.6">86</text>
<text x="98.8" y="229.3" transform="rotate(-90 98.8 229.3)">16</text>
<text x="101.3" y="229.3" transform="rotate(-90 101.3 229.3)">38</text>
<text x="103.9" y="229.3" transform="rotate(-90 103.9 229.3)">51</text>
<text x="106.4" y="229.3" transform="rotate(-90 106.4 229.3)">61</text>
<text x="109" y="229.3" transform="rotate(-90 109 229.3)">83</text>
<text x="111.5" y="229.3" transform="rotate(-90 111.5 229.3)">94</text>
<text x="114" y="229.9" transform="rotate(-90 114 229.9)">107</text>
<text x="116.6" y="229.9" transform="rotate(-90 116.6 229.9)">120</text>
<text x="119.1" y="229.9" transform="rotate(-90 119.1 229.9)">130</text>
<text x="121.7" y="229.3" transform="rotate(-90 121.7 229.3)">31</text>
</g>
<g font-size="1.8" fill="#725600">
<text x="62.4" y="56.1">~{RESET}</text>
<text x="154.5" y="56.1">USER_BUTTON</text>
<text x="154.5" y="58.6">USER_LED1</text>
<text x="154.5" y="145">~{SD_DET}</text>
<text x="154.5" y="175.5">USER_LED0</text>
</g>
<g font-size="1.8" fill="#0f0f0f">
<text x="144.2" y="60">UART2.TX</text>
<text x="143.9" y="62.5">UART2.RX</text>
<text x="145.3" y="70.1">EXT.PA6</text>
<text x="145.3" y="67.6">EXT.PA5</text>
<text x="145.3" y="75.2">EXT.PA8</text>
<text x="145.3" y="77.8">EXT.PA9</text>
<text x="145.3" y="72.7">EXT.PA7</text>
<text x="144.1" y="82.8">EXT.PA11</text>
<text x="144.1" y="80.3">EXT.PA10</text>
<text x="144.1" y="85.4">EXT.PA12</text>
<text x="145.1" y="87.9">SWD.DIO</text>
<text x="144.7" y="90.5">SWD.CLK</text>
<text x="65.4" y="100.6">SDRAM.A11</text>
<text x="65.4" y="98.1">SDRAM.A10</text>
<text x="65.4" y="103.2">SDRAM.A12</text>
<text x="65.4" y="110.8">SDRAM.BA1</text>
<text x="65.4" y="108.2">SDRAM.BA0</text>
<text x="144" y="113.3">QSPI.NCS</text>
<text x="145.2" y="108.2">EXT.PB4</text>
<text x="65.4" y="118.4">SDRAM.CLK</text>
<text x="145.2" y="115.9">EXT.PB7</text>
<text x="145.6" y="118.4">I2C.SCL</text>
<text x="15.2" y="123.5">QSPI.NCS</text>
<text x="143.9" y="123.5">EXT.PB10</text>
<text x="145.6" y="120.9">I2C.SDA</text>
<text x="15.2" y="126">QSPI.SCK</text>
<text x="15.2" y="131.1">QSPI.IO1</text>
<text x="15.2" y="128.6">QSPI.IO0</text>
<text x="143.9" y="126">EXT.PB11</text>
<text x="143.9" y="128.6">EXT.PB12</text>
<text x="143.9" y="131.1">EXT.PB13</text>
<text x="15.2" y="133.6">QSPI.IO2</text>
<text x="15.2" y="136.2">QSPI.IO3</text>
<text x="65.4" y="136.2">SDRAM.CAS</text>
<text x="143.9" y="136.2">EXT.PB15</text>
<text x="143.9" y="133.6">EXT.PB14</text>
<text x="65.4" y="141.3">SDRAM.A0</text>
<text x="65.4" y="143.8">SDRAM.A1</text>
<text x="143.3" y="141.3">SDRAM.WE</text>
<text x="15.2" y="145.7">SDRAM.CS</text>
<text x="15.2" y="148.2">SDRAM.CKE</text>
<text x="65.4" y="146.3">SDRAM.A2</text>
<text x="65.4" y="148.9">SDRAM.A3</text>
<text x="142.2" y="148.9">SDRAM.CKE</text>
<text x="143.5" y="146.3">SDRAM.CS</text>
<text x="15.2" y="150.8">SDRAM.CLK</text>
<text x="15.2" y="155.9">SDRAM.UDQM</text>
<text x="15.2" y="153.3">SDRAM.LDQM</text>
<text x="65.4" y="154">SDRAM.A5</text>
<text x="65.4" y="151.4">SDRAM.A4</text>
<text x="15.2" y="158.4">SDRAM.WE</text>
<text x="15.2" y="160.9">SDRAM.CAS</text>
<text x="65.4" y="159">QSPI.IO2</text>
<text x="65.4" y="156.5">QSPI.IO3</text>
<text x="65.4" y="161.6">QSPI.IO0</text>
<text x="145.3" y="161.6">SDIO.D0</text>
<text x="15.2" y="166">SDRAM.A0</text>
<text x="15.2" y="163.5">SDRAM.RAS</text>
<text x="65.4" y="164.1">QSPI.IO1</text>
<text x="145.3" y="166.7">SDIO.D2</text>
<text x="145.3" y="164.1">SDIO.D1</text>
<text x="15.2" y="173.6">SDRAM.A3</text>
<text x="15.2" y="171.1">SDRAM.A2</text>
<text x="15.2" y="168.6">SDRAM.A1</text>
<text x="65.4" y="171.7">SDRAM.A6</text>
<text x="65.4" y="169.2">SDRAM.RAS</text>
<text x="144.2" y="171.7">SDIO.CLK</text>
<text x="145.3" y="169.2">SDIO.D3</text>
<text x="15.2" y="176.2">SDRAM.A4</text>
<text x="15.2" y="178.7">SDRAM.A5</text>
<text x="33.7" y="176.8">SDIO.D1</text>
<text x="33.7" y="174.3">SDIO.D0</text>
<text x="33.7" y="179.4">SDIO.D2</text>
<text x="65.4" y="176.8">SDRAM.A8</text>
<text x="65.4" y="174.3">SDRAM.A7</text>
<text x="65.4" y="179.4">SDRAM.A9</text>
<text x="15.2" y="181.3">SDRAM.A6</text>
<text x="15.2" y="183.8">SDRAM.A7</text>
<text x="33.7" y="181.9">SDIO.D3</text>
<text x="33.7" y="184.4">SDIO.CLK</text>
<text x="65.4" y="184.4">SDRAM.LDQM</text>
<text x="142.1" y="184.4">SDRAM.DQ2</text>
<text x="15.2" y="191.4">SDRAM.A10</text>
<text x="15.2" y="186.3">SDRAM.A8</text>
<text x="15.2" y="188.9">SDRAM.A9</text>
<text x="33.7" y="187">SDIO.CMD</text>
<text x="65.4" y="187">SDRAM.UDQM</text>
<text x="142.1" y="187">SDRAM.DQ3</text>
<text x="143.8" y="189.5">SDIO.CMD</text>
<text x="15.2" y="194">SDRAM.A11</text>
<text x="15.2" y="196.5">SDRAM.A12</text>
<text x="144.1" y="192.1">QSPI.SCK</text>
<text x="15.2" y="201.6">SDRAM.DQ1</text>
<text x="15.2" y="199">SDRAM.DQ0</text>
<text x="33.7" y="201.6">EXT.PA6</text>
<text x="33.7" y="199">EXT.PA5</text>
<text x="65.4" y="202.2">SDRAM.DQ4</text>
<text x="15.2" y="209.2">SDRAM.DQ4</text>
<text x="15.2" y="204.1">SDRAM.DQ2</text>
<text x="15.2" y="206.7">SDRAM.DQ3</text>
<text x="33.7" y="209.2">EXT.PA9</text>
<text x="33.7" y="204.1">EXT.PA7</text>
<text x="33.7" y="206.7">EXT.PA8</text>
<text x="65.4" y="204.8">SDRAM.DQ5</text>
<text x="65.4" y="207.3">SDRAM.DQ6</text>
<text x="65.4" y="209.8">SDRAM.DQ7</text>
<text x="140.9" y="209.8">SDRAM.DQ15</text>
<text x="140.9" y="204.8">SDRAM.DQ13</text>
<text x="140.9" y="207.3">SDRAM.DQ14</text>
<text x="15.2" y="214.3">SDRAM.DQ6</text>
<text x="15.2" y="211.7">SDRAM.DQ5</text>
<text x="33.7" y="214.3">EXT.PA11</text>
<text x="33.7" y="211.7">EXT.PA10</text>
<text x="65.4" y="214.9">SDRAM.DQ9</text>
<text x="65.4" y="212.4">SDRAM.DQ8</text>
<text x="15.2" y="221.9">SDRAM.DQ9</text>
<text x="15.2" y="219.4">SDRAM.DQ8</text>
<text x="15.2" y="216.8">SDRAM.DQ7</text>
<text x="33.7" y="216.8">EXT.PA12</text>
<text x="33.7" y="221.9">EXT.PB11</text>
<text x="33.7" y="219.4">EXT.PB10</text>
<text x="65.4" y="217.5">SDRAM.DQ10</text>
<text x="65.4" y="220">SDRAM.DQ11</text>
<text x="142.1" y="220">SDRAM.DQ0</text>
<text x="15.2" y="227">SDRAM.DQ11</text>
<text x="15.2" y="224.4">SDRAM.DQ10</text>
<text x="33.7" y="224.4">EXT.PB12</text>
<text x="33.7" y="227">EXT.PB13</text>
<text x="65.4" y="222.5">SDRAM.DQ12</text>
<text x="142.1" y="222.5">SDRAM.DQ1</text>
<text x="15.2" y="229.5">SDRAM.DQ12</text>
<text x="15.2" y="232.1">SDRAM.DQ13</text>
<text x="33.7" y="229.5">EXT.PB14</text>
<text x="33.7" y="232.1">EXT.PB15</text>
<text x="15.2" y="234.6">SDRAM.DQ14</text>
<text x="15.2" y="239.7">SDRAM.BA0</text>
<text x="15.2" y="237.1">SDRAM.DQ15</text>
<text x="15.2" y="242.2">SDRAM.BA1</text>
<text x="15.2" y="251.7">I2C.SCL</text>
<text x="15.2" y="254.3">I2C.SDA</text>
<text x="15.2" y="262.5">SWD.DIO</text>
<text x="15.2" y="265.1">SWD.CLK</text>
<text x="15.2" y="273.3">UART2.TX</text>
<text x="15.2" y="275.9">UART2.RX</text>
</g>
<g font-size="1.8" fill="#000084">
<text x="33.8" y="143.1">QSPI{NCS</text>
<text x="44.1" y="143.1">SCK</text>
<text x="49" y="143.1">IO[0..3]}</text>
<text x="52.3" y="193.9">SDIO{D[0..3]</text>
<text x="65.3" y="193.9">CLK</text>
<text x="70" y="193.9">CMD}</text>
<text x="52.3" y="240.9">EXT{PB4</text>
<text x="61.4" y="240.9">PB7</text>
<text x="66.3" y="240.9">PB[10..15]</text>
<text x="77.7" y="240.9">PA[5..12]}</text>
<text x="34.5" y="249.8">SDRAM{A[0..12]</text>
<text x="50.4" y="249.8">DQ[0..15]</text>
<text x="60.7" y="249.8">BA[0..1]</text>
<text x="69.6" y="249.8">CS CKE CLK</text>
<text x="82.8" y="249.8">LDQM UDQM WE CAS RAS}</text>
<text x="34.5" y="261.8">I2C{SCL</text>
<text x="43.1" y="261.8">SDA}</text>
<text x="34.5" y="272.6">SWD{DIO</text>
<text x="43.6" y="272.6">CLK}</text>
<text x="34.5" y="283.4">UART2{RX</text>
<text x="44.8" y="283.4">TX}</text>
</g>
</svg>
